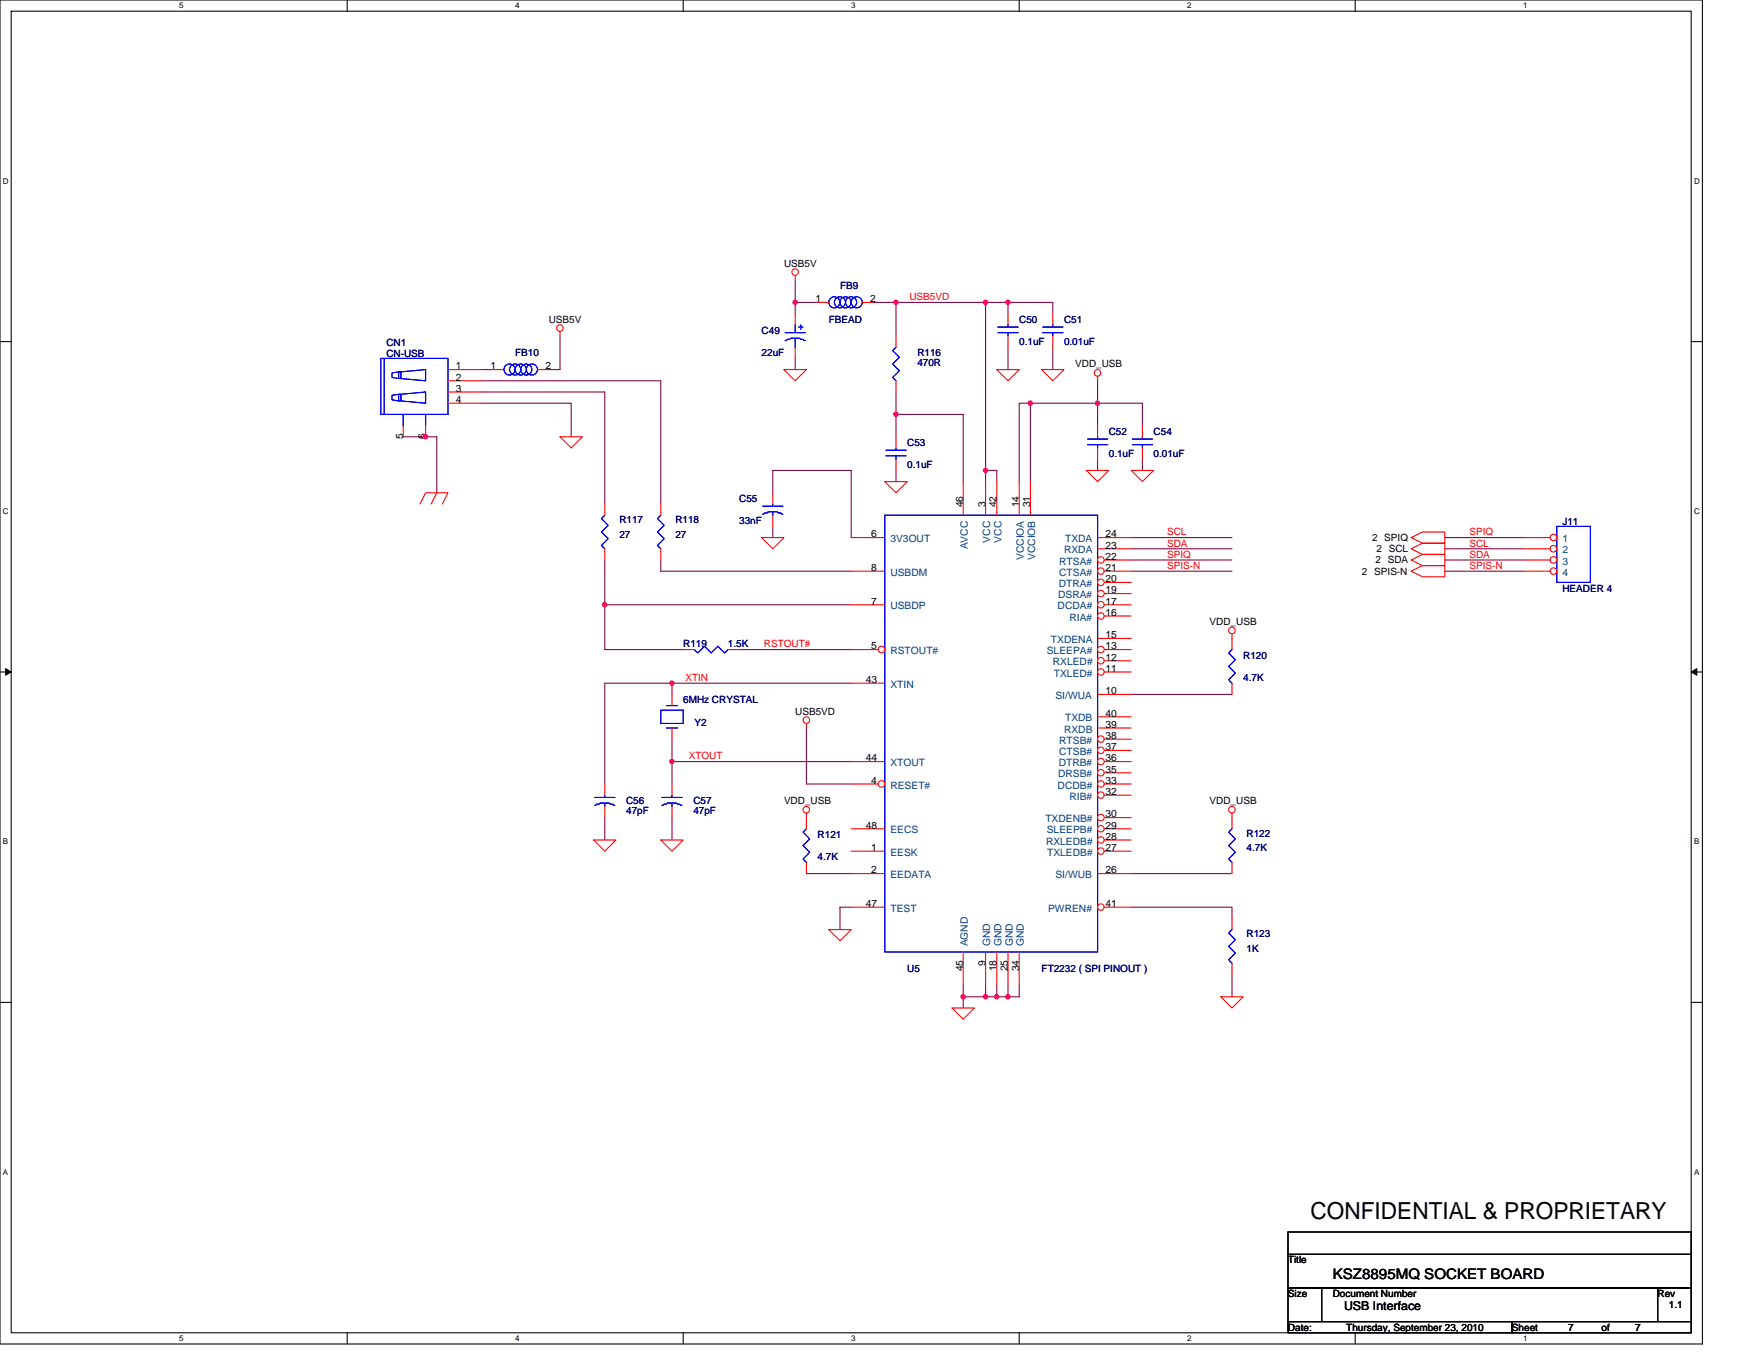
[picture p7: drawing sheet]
<svg xmlns="http://www.w3.org/2000/svg" width="279mm" height="216mm" viewBox="0 0 279 216" stroke-linecap="round" stroke-linejoin="round" font-family="sans-serif">
<path d="M0 0h270.3v213.4h-270.3zM1.8 1.8h266.7v209.8h-266.7z" fill="none" stroke="#000" stroke-width=".17"/>
<g fill="#fff">
<path d="M28.4 .2h.7v1.4h-.7z"/>
<path d="M28.4 211.8h.7v1.4h-.7z"/>
</g>
<path d="M55.1 0v1.8M55.1 211.6v1.8" fill="none" stroke="#000" stroke-width=".17"/>
<g fill="#fff">
<path d="M81.8 .2h.7v1.4h-.7z"/>
<path d="M81.8 211.8h.7v1.4h-.7z"/>
</g>
<path d="M108.5 0v1.8M108.5 211.6v1.8" fill="none" stroke="#000" stroke-width=".17"/>
<g fill="#fff">
<path d="M135.1 .2h.7v1.4h-.7z"/>
<path d="M135.1 211.8h.7v1.4h-.7z"/>
</g>
<path d="M161.8 0v1.8M161.8 211.6v1.8" fill="none" stroke="#000" stroke-width=".17"/>
<g fill="#fff">
<path d="M188.5 .2h.7v1.4h-.7z"/>
<path d="M188.5 211.8h.7v1.4h-.7z"/>
</g>
<path d="M215.1 0v1.8M215.1 211.6v1.8" fill="none" stroke="#000" stroke-width=".17"/>
<g fill="#fff">
<path d="M241.8 .2h.7v1.4h-.7z"/>
<path d="M241.8 211.8h.7v1.4h-.7z"/>
<path d="M.4 28h1v1.4h-1z"/>
<path d="M268.9 28h.9v1.4h-.9z"/>
<path d="M.4 80.5h1v1.4h-1z"/>
<path d="M268.9 80.5h.9v1.4h-.9z"/>
</g>
<path d="M0 54.2h1.8M268.5 54.2h1.8" fill="none" stroke="#000" stroke-width=".17"/>
<g fill="#fff">
<path d="M.4 132.9h.9v1.4h-.9z"/>
<path d="M268.9 132.9h.9v1.4h-.9z"/>
</g>
<path d="M0 106.7h1.8M268.5 106.7h1.8" fill="none" stroke="#000" stroke-width=".17"/>
<path d="M.9 106.2l.9 .5-.9 .5zM268.5 106.7l.9-.5v1z" fill="#000" stroke="#000" stroke-width=".16"/>
<g fill="#fff">
<path d="M.4 185.4h.9v1.4h-.9z"/>
<path d="M268.9 185.4h.9v1.4h-.9z"/>
</g>
<path d="M0 159.1h1.8M268.5 159.1h1.8M204.5 195.6h64v3.5h-64zM204.5 199.1h64v5.4h-64zM204.5 204.5h5.3v5.3h-5.3zM204.5 209.8h35.5v1.8h-35.5zM209.8 204.5h53.3v5.3h-53.3zM240 209.8h28.5v1.8h-28.5zM263.1 204.5h5.4v5.3h-5.4z" fill="none" stroke="#000" stroke-width=".17"/>
<g fill="none" stroke="#800040" stroke-width=".17">
<path d="M76.5 58.7h1.7M88.9 53.3v5.4h-1.8M126.2 56.9v1.8M126.2 44.5v3.5M126.2 48h3.6M126.2 48v1.8M138.7 48h3.5M142.2 48v5.3M142.2 48h14.3M156.5 48v26.7M156.5 48h3.5M160 48v1.8"/>
<path d="M160 55.1v3.6M160 48h7.1v1.8M167.1 55.1v3.6M64 69.3h5.3v8.9M76.5 62.2h19.5v17.8M76.5 60.5h28.4v19.5M76.5 64h14.2v5.3M122.7 78.2v-3.5h12.4v10.6M142.2 65.8v3.5M142.2 65.8h10.7v10.7M142.2 74.7v1.8M142.2 62.2v3.6"/>
<path d="M156.5 74.7h1.7v1.8M156.5 74.7v1.8M163.6 64v12.5M174.2 64v3.6M174.2 72.9v1.8M174.2 60.5v3.5M174.2 64h-12.4v12.5M174.2 64h7.2v3.6M181.4 72.9v1.8M96 96h39.1M96 88.9v7.1M96 96v7.1h12.5"/>
<path d="M104.9 88.9v1.8h30.2M122.7 83.6v1.7M179.6 90.7h16M179.6 88.9h16M179.6 87.1h16M179.6 85.3h16M229.4 85.3h12.4M229.4 87.1h12.4M229.4 88.9h12.4M229.4 90.7h12.4M106.7 108.5h28.4M106.7 108.5h-10.7v16"/>
<path d="M106.7 108.5v1.7M106.7 117.3v3.6M117.3 103.1h17.8M128 115.6v8.9h7.1M179.6 110.2h16M96 129.8v3.5M106.7 129.8v3.6M106.7 120.9v3.6M106.7 120.9h28.4M128 138.7h7.1M179.6 138.7h16M135.1 144h-1.8l.1 3.6"/>
<path d="M152.9 158.2v1.8M152.9 158.2h3.6M152.9 156.5v1.7M156.5 156.5v1.7M158.2 156.5v1.7M160 156.5v1.7M161.8 156.5v1.7h-5.3M179.6 144h16v1.8M195.6 154.7v3.5"/>
</g>
<g fill="#f0f" stroke="#f0f" stroke-width=".17">
<circle cx="106.7" cy="108.4" r=".35"/>
<circle cx="106.7" cy="120.9" r=".35"/>
<circle cx="96" cy="96" r=".35"/>
<circle cx="158.2" cy="158.2" r=".35"/>
<circle cx="156.5" cy="158.2" r=".35"/>
<circle cx="160" cy="158.2" r=".35"/>
<circle cx="163.6" cy="64" r=".35"/>
<circle cx="156.5" cy="74.7" r=".35"/>
<circle cx="126.2" cy="48" r=".35"/>
<circle cx="156.5" cy="48" r=".35"/>
<circle cx="160" cy="48" r=".35"/>
<circle cx="142.2" cy="48" r=".35"/>
<circle cx="142.2" cy="65.8" r=".35"/>
<circle cx="152.9" cy="158.2" r=".35"/>
<circle cx="174.2" cy="64" r=".35"/>
<circle cx="67.6" cy="69.3" r=".35"/>
</g>
<g fill="none" stroke="#f00" stroke-width=".17">
<path d="M71.1 58.7h5.4M78.2 58.7h1.8M85.3 58.7h1.8M88.9 52.6v.7M124.5 58.7h3.5l-1.8 1.8zM126.2 43.7v.7M129.8 48h1.8M136.9 48h1.8M142.2 53.3v1.8M158.2 58.7h3.6l-1.8 1.8zM160 49.8v1.8M160 53.3v1.8"/>
<path d="M165.4 58.7h3.5l-1.8 1.8zM167.1 49.8v1.8M167.1 53.3v1.8M174.2 59.7v.8M64 67.6v1.7M67.6 67.6v1.7M69.3 78.2l-.8 1.8M71.1 60.5h5.4M71.1 62.2h5.4M71.1 64h5.4M88.9 69.3h3.6l-1.8 1.8zM122.7 78.2v1.8"/>
<path d="M140.5 76.5h3.5l-1.8 1.7zM142.2 60.5v1.7M142.2 69.3v1.8M142.2 72.9v1.8M172.5 74.7h3.5l-1.8 1.8zM174.2 67.6v1.7M174.2 71.1v1.8M179.6 74.7h3.5l-1.7 1.8zM181.4 67.6v1.7M181.4 71.1v1.8M66.7 80l.9-1.8h3.5l-.9 1.8M96 80v1.8"/>
<path d="M96 87.1v1.8M104.9 80v1.8M104.9 87.1v1.8M120.9 85.3h3.6l-1.8 1.8zM122.7 81.8v1.8M224 87.1l1.8-.9h3.6v1.8h-3.6zM224 88.9l1.8-.9h3.6v1.8h-3.6zM224 85.3l1.8-.8h3.6v1.7h-3.6zM224 90.7l1.8-.9h3.6v1.8h-3.6zM108.5 103.1h1.7M115.6 103.1h1.7M128 114.9v.7"/>
<path d="M195.6 100.6v2.5M195.6 108.5v1.7M94.2 133.3h3.6l-1.8 1.8zM96 124.5v1.7M96 128v1.8M104.9 133.3h3.6l-1.8 1.8zM106.7 124.5v1.7M106.7 128v1.8M128 129.1v2.5M128 136.9v1.8M195.6 129.1v.7M131.6 147.6h3.5l-1.8 1.8z"/>
<path d="M193.8 158.2h3.6l-1.8 1.8zM195.6 145.8v1.8M195.6 152.9v1.8M151.1 160h3.6l-1.8 1.8z"/>
<circle cx="88.9" cy="52.1" r=".52"/>
<circle cx="126.2" cy="43.2" r=".52"/>
<circle cx="174.2" cy="59.2" r=".52"/>
<circle cx="128" cy="114.3" r=".52"/>
<circle cx="195.6" cy="100.1" r=".52"/>
<circle cx="128" cy="128.5" r=".52"/>
<circle cx="195.6" cy="128.5" r=".52"/>
</g>
<g fill="none" stroke="#00f" stroke-width=".17">
<path d="M60.5 56.9h10.6v8.9h-10.6zM61 56.9v8.9M63.3 59l-1.1 .2v.7l1.1 .2M63.6 59h-.3v1.1h.3M63.6 59l4-.3v1.8l-4-.4zM142.2 55.1l-.5 .5 1.1 1.1-1.1 1.1 1.1 1-1.1 1.1 .5 .6M158.4 52.8h3.2M158.4 51.9h3.2M160 51.6v.3M160 52.8v.5M165.5 52.8h3.2M165.5 51.9h3.2"/>
<path d="M167.1 51.6v.3M167.1 52.8v.5M63.3 62.6l-1.1 .2v.7l1.1 .1M63.6 62.6h-.3v1h.3M63.6 62.6l4-.4v1.8l-4-.4zM64 65.8v1.8M67.6 65.8v1.8M140.6 72.4h3.2M140.6 71.5h3.2M142.2 71.1v.4M142.2 72.4v.5M172.6 70.6h3.3"/>
<path d="M172.6 69.7h3.3M174.2 69.3v.4M174.2 70.6v.5M179.7 70.6h3.3M179.7 69.7h3.3M181.4 69.3v.4M181.4 70.6v.5M96 81.8l-.5 .5 1 1.1-1 1.1 1 1-1 1.1 .5 .5M104.9 81.8l-.5 .5 1 1.1-1 1.1 1 1-1 1.1 .5 .5M121.1 81.6h.2l.1-.2h.4l.2-.1h1.4l.2 .1h.3l.2 .2h.2M122.7 80v.4h-1.6M122.7 81.4v.4"/>
<path d="M122.9 80.4h1.4M247.1 83.6h5.4v8.9h-5.4zM110.2 103.1l.6 .6 1-1.1 1.1 1.1 1.1-1.1 1 1.1 .6-.6M195.6 103.1l-.5 .6 1 1-1 1.1 1 1-1 1.1 .5 .6M96 126.2v.4h-1.6M96 127.7v.3M96.2 126.6h1.4M97.6 127.8h-.2l-.1-.1h-.4l-.2-.2h-1.4l-.2 .2h-.3l-.2 .1h-.2M106.7 126.2v.4h-1.6M106.7 127.7v.3M106.8 126.6h1.5M108.3 127.8h-.2l-.2-.1h-.3l-.2-.2h-1.4l-.2 .2h-.4l-.1 .1h-.2"/>
<path d="M128 131.6l-.5 .5 1 1.1-1 1 1 1.1-1 1.1 .5 .5M195.6 147.6l-.5 .5 1 1.1-1 1 1 1.1-1 1.1 .5 .5"/>
<circle cx="80.9" cy="58.7" r=".88"/>
<circle cx="81.8" cy="58.7" r=".88"/>
<circle cx="82.7" cy="58.7" r=".88"/>
<circle cx="83.6" cy="58.7" r=".88"/>
<circle cx="84.4" cy="58.7" r=".88"/>
<circle cx="132.4" cy="48" r=".88"/>
<circle cx="133.3" cy="48" r=".88"/>
<circle cx="134.2" cy="48" r=".88"/>
<circle cx="135.1" cy="48" r=".88"/>
<circle cx="136" cy="48" r=".88"/>
</g>
<circle cx="246.6" cy="85.3" r=".52" fill="#fff" stroke="#f00" stroke-width=".17"/>
<path d="M241.8 85.3h4.3" fill="none" stroke="#f00" stroke-width=".17"/>
<circle cx="246.6" cy="87.1" r=".52" fill="#fff" stroke="#f00" stroke-width=".17"/>
<path d="M241.8 87.1h4.3" fill="none" stroke="#f00" stroke-width=".17"/>
<circle cx="246.6" cy="88.9" r=".52" fill="#fff" stroke="#f00" stroke-width=".17"/>
<path d="M241.8 88.9h4.3" fill="none" stroke="#f00" stroke-width=".17"/>
<circle cx="246.6" cy="90.7" r=".52" fill="#fff" stroke="#f00" stroke-width=".17"/>
<path d="M126.2 49.8v1.8M126.2 55.1v1.8M241.8 90.7h4.3M106.7 110.2v1.8M106.7 115.6v1.7" fill="none" stroke="#f00" stroke-width=".17"/>
<path d="M124.6 54.1h.2l.2-.2h.3l.2-.2h1.5l.1 .2h.4l.2 .2h.1M126.2 51.6v1.2h-1.6M126.2 53.9v1.2M126.4 52.8h1.4M126.8 51.9h.2M127.1 51.6v.7M127.3 51.9h.2M140.5 81.8h33.7v69.3h-33.7zM104.9 112.7h3.6v2.2h-3.6zM105.8 112h1.8M105.8 115.6h1.8" fill="none" stroke="#00f" stroke-width=".17"/>
<circle cx="139.9" cy="103.1" r=".52" fill="#fff" stroke="#f00" stroke-width=".17"/>
<path d="M135.1 103.1h4.3M135.1 120.9h5.4" fill="none" stroke="#f00" stroke-width=".17"/>
<circle cx="139.9" cy="124.4" r=".52" fill="#fff" stroke="#f00" stroke-width=".17"/>
<g fill="none" stroke="#f00" stroke-width=".17">
<path d="M152.9 76.5v5.3M156.5 76.5v5.3M158.2 76.5v5.3M135.1 85.3h5.4M135.1 90.7h5.4M135.1 96h5.4M174.2 85.3h5.4M174.2 87.1h5.4M135.1 108.5h5.4M135.1 131.6h5.4M135.1 135.1h5.4M135.1 138.7h5.4"/>
<path d="M135.1 124.5h4.3M135.1 144h5.4M152.9 151.1v5.4M156.5 151.1v5.4M158.2 151.1v5.4"/>
</g>
<circle cx="174.8" cy="88.9" r=".52" fill="#fff" stroke="#f00" stroke-width=".17"/>
<path d="M175.3 88.9h4.3" fill="none" stroke="#f00" stroke-width=".17"/>
<circle cx="174.8" cy="90.7" r=".52" fill="#fff" stroke="#f00" stroke-width=".17"/>
<path d="M175.3 90.7h4.3" fill="none" stroke="#f00" stroke-width=".17"/>
<circle cx="174.8" cy="92.4" r=".52" fill="#fff" stroke="#f00" stroke-width=".17"/>
<path d="M175.3 92.5h4.3" fill="none" stroke="#f00" stroke-width=".17"/>
<circle cx="174.8" cy="94.2" r=".52" fill="#fff" stroke="#f00" stroke-width=".17"/>
<path d="M175.3 94.2h4.3" fill="none" stroke="#f00" stroke-width=".17"/>
<circle cx="174.8" cy="96" r=".52" fill="#fff" stroke="#f00" stroke-width=".17"/>
<path d="M175.3 96h4.3" fill="none" stroke="#f00" stroke-width=".17"/>
<circle cx="174.8" cy="97.8" r=".52" fill="#fff" stroke="#f00" stroke-width=".17"/>
<path d="M175.3 97.8h4.3M174.2 101.3h5.4" fill="none" stroke="#f00" stroke-width=".17"/>
<circle cx="174.8" cy="103.1" r=".52" fill="#fff" stroke="#f00" stroke-width=".17"/>
<path d="M175.3 103.1h4.3" fill="none" stroke="#f00" stroke-width=".17"/>
<circle cx="174.8" cy="104.9" r=".52" fill="#fff" stroke="#f00" stroke-width=".17"/>
<path d="M175.3 104.9h4.3" fill="none" stroke="#f00" stroke-width=".17"/>
<circle cx="174.8" cy="106.7" r=".52" fill="#fff" stroke="#f00" stroke-width=".17"/>
<path d="M174.2 110.2h5.4M174.2 113.8h5.4M174.2 115.6h5.4M175.3 106.7h4.3" fill="none" stroke="#f00" stroke-width=".17"/>
<circle cx="174.8" cy="117.3" r=".52" fill="#fff" stroke="#f00" stroke-width=".17"/>
<path d="M175.3 117.3h4.3" fill="none" stroke="#f00" stroke-width=".17"/>
<circle cx="174.8" cy="119.1" r=".52" fill="#fff" stroke="#f00" stroke-width=".17"/>
<path d="M175.3 119.1h4.3" fill="none" stroke="#f00" stroke-width=".17"/>
<circle cx="174.8" cy="120.9" r=".52" fill="#fff" stroke="#f00" stroke-width=".17"/>
<path d="M175.3 120.9h4.3" fill="none" stroke="#f00" stroke-width=".17"/>
<circle cx="174.8" cy="122.7" r=".52" fill="#fff" stroke="#f00" stroke-width=".17"/>
<path d="M175.3 122.7h4.3" fill="none" stroke="#f00" stroke-width=".17"/>
<circle cx="174.8" cy="124.4" r=".52" fill="#fff" stroke="#f00" stroke-width=".17"/>
<path d="M175.3 124.5h4.3" fill="none" stroke="#f00" stroke-width=".17"/>
<circle cx="174.8" cy="126.2" r=".52" fill="#fff" stroke="#f00" stroke-width=".17"/>
<path d="M175.3 126.2h4.3" fill="none" stroke="#f00" stroke-width=".17"/>
<circle cx="174.8" cy="129.8" r=".52" fill="#fff" stroke="#f00" stroke-width=".17"/>
<path d="M175.3 129.8h4.3" fill="none" stroke="#f00" stroke-width=".17"/>
<circle cx="174.8" cy="131.6" r=".52" fill="#fff" stroke="#f00" stroke-width=".17"/>
<path d="M175.3 131.6h4.3" fill="none" stroke="#f00" stroke-width=".17"/>
<circle cx="174.8" cy="133.3" r=".52" fill="#fff" stroke="#f00" stroke-width=".17"/>
<path d="M175.3 133.3h4.3" fill="none" stroke="#f00" stroke-width=".17"/>
<circle cx="174.8" cy="135.1" r=".52" fill="#fff" stroke="#f00" stroke-width=".17"/>
<path d="M174.2 138.7h5.4M175.3 135.1h4.3" fill="none" stroke="#f00" stroke-width=".17"/>
<circle cx="174.8" cy="144" r=".52" fill="#fff" stroke="#f00" stroke-width=".17"/>
<path d="M161.8 76.5v5.3M163.6 76.5v5.3M195.6 129.8v1.8M195.6 136.9v1.8M160 151.1v5.4M161.8 151.1v5.4M175.3 144h4.3" fill="none" stroke="#f00" stroke-width=".17"/>
<path d="M195.6 131.6l-.5 .5 1 1.1-1 1 1 1.1-1 1.1 .5 .5" fill="none" stroke="#00f" stroke-width=".17"/>
<g fill="#f0f" stroke="#f0f" stroke-width=".17">
<circle cx="106.7" cy="108.4" r=".35"/>
<circle cx="106.7" cy="120.9" r=".35"/>
<circle cx="96" cy="96" r=".35"/>
<circle cx="158.2" cy="158.2" r=".35"/>
<circle cx="156.5" cy="158.2" r=".35"/>
<circle cx="160" cy="158.2" r=".35"/>
<circle cx="163.6" cy="64" r=".35"/>
<circle cx="156.5" cy="74.7" r=".35"/>
<circle cx="126.2" cy="48" r=".35"/>
<circle cx="156.5" cy="48" r=".35"/>
<circle cx="160" cy="48" r=".35"/>
<circle cx="142.2" cy="48" r=".35"/>
<circle cx="142.2" cy="65.8" r=".35"/>
<circle cx="152.9" cy="158.2" r=".35"/>
<circle cx="174.2" cy="64" r=".35"/>
<circle cx="67.6" cy="69.3" r=".35"/>
</g>
<text font-size="3.7" x="208" y="193.6">CONFIDENTIAL &amp; PROPRIETARY</text>
<text font-size="2.3" x="211.6" y="203">KSZ8895MQ SOCKET BOARD</text>
<text font-size="1.9" x="213.4" y="208">USB Interface</text>
<g font-size="1.6">
<text x="124.5" y="42.3">USB5V</text>
<text x="129.4" y="48">1</text>
<text x="138.2" y="48">2</text>
<text x="87.1" y="51.2">USB5V</text>
<text x="72.4" y="58.7">1</text>
<text x="77.9" y="58.7">1</text>
<text x="86.6" y="58.7">2</text>
<text x="170.7" y="58.3">VDD_USB</text>
<text x="72.4" y="60.4">2</text>
<text x="72.4" y="62.2">3</text>
<text x="72.4" y="64">4</text>
<text x="64" y="69.7" transform="rotate(-90 64 69.7)">5</text>
<text x="67.5" y="69.7" transform="rotate(-90 67.5 69.7)">6</text>
<text x="152.9" y="80.5" transform="rotate(-90 152.9 80.5)">46</text>
<text x="156.4" y="80.5" transform="rotate(-90 156.4 80.5)">3</text>
<text x="158.2" y="80.5" transform="rotate(-90 158.2 80.5)">42</text>
<text x="161.8" y="80.5" transform="rotate(-90 161.8 80.5)">14</text>
<text x="163.6" y="80.5" transform="rotate(-90 163.6 80.5)">31</text>
<text x="138.3" y="85.3">6</text>
<text x="175.5" y="88.9">22</text>
<text x="175.5" y="85.3">24</text>
<text x="175.5" y="87.1">23</text>
<text x="217.8" y="85.9">2 SPIQ</text>
<text x="218.3" y="89.4">2 SDA</text>
<text x="218.5" y="87.7">2 SCL</text>
<text x="138.3" y="90.7">8</text>
<text x="138.3" y="96">7</text>
<text x="175.5" y="90.7">21</text>
<text x="175.5" y="96">17</text>
<text x="175.5" y="94.2">19</text>
<text x="175.5" y="92.4">20</text>
<text x="216.2" y="91.2">2 SPIS-N</text>
<text x="175.5" y="97.8">16</text>
<text x="175.5" y="101.3">15</text>
<text x="192" y="99.2">VDD_USB</text>
<text x="138.3" y="103.1">5</text>
<text x="175.5" y="104.9">12</text>
<text x="175.5" y="103.1">13</text>
<text x="175.5" y="106.7">11</text>
<text x="126.2" y="113.4">USB5VD</text>
<text x="137.4" y="108.4">43</text>
<text x="175.5" y="113.8">40</text>
<text x="175.5" y="110.2">10</text>
<text x="175.5" y="117.3">38</text>
<text x="175.5" y="119.1">37</text>
<text x="175.5" y="115.5">39</text>
<text x="137.4" y="120.9">44</text>
<text x="138.3" y="124.4">4</text>
<text x="175.5" y="124.4">33</text>
<text x="175.5" y="122.7">35</text>
<text x="175.5" y="120.9">36</text>
<text x="124.5" y="127.7">VDD_USB</text>
<text x="137.4" y="131.6">48</text>
<text x="175.5" y="126.2">32</text>
<text x="175.5" y="129.8">30</text>
<text x="175.5" y="131.6">29</text>
<text x="192" y="127.7">VDD_USB</text>
<text x="138.3" y="135.1">1</text>
<text x="175.5" y="135.1">27</text>
<text x="175.5" y="133.3">28</text>
<text x="137.4" y="144">47</text>
<text x="138.3" y="138.7">2</text>
<text x="175.5" y="144">41</text>
<text x="175.5" y="138.7">26</text>
<text x="152.9" y="154.2" transform="rotate(-90 152.9 154.2)">45</text>
<text x="156.4" y="153.3" transform="rotate(-90 156.4 153.3)">9</text>
<text x="158.2" y="154.2" transform="rotate(-90 158.2 154.2)">18</text>
<text x="160" y="154.2" transform="rotate(-90 160 154.2)">25</text>
<text x="161.8" y="154.2" transform="rotate(-90 161.8 154.2)">34</text>
<text x="204.5" y="200.6">Title</text>
<text x="204.5" y="205.9">Size</text>
<text x="211.6" y="205.9">Document Number</text>
<text x="263.1" y="205.9">Rev</text>
<text x="264.9" y="207.7">1.1</text>
<text x="204.5" y="211.2">Date:</text>
<text x="213.7" y="211.2">Thursday, September 23, 2010</text>
<text x="240" y="211.2">Sheet</text>
<text x="248.9" y="211.2">7</text>
<text x="254.3" y="211.2">of</text>
<text x="259.6" y="211.2">7</text>
</g>
<g font-size="1.6" fill="#000080">
<text x="133.3" y="45.9">FB9</text>
<text x="120.9" y="53">C49</text>
<text x="131.6" y="51.2">FBEAD</text>
<text x="161.8" y="51.2">C50</text>
<text x="168.9" y="51.2">C51</text>
<text x="61.3" y="54.9">CN1</text>
<text x="61.3" y="56.7">CN-USB</text>
<text x="81.8" y="56.5">FB10</text>
<text x="120.9" y="56.5">22uF</text>
<text x="145.6" y="56.5">R116</text>
<text x="145.6" y="58.1">470R</text>
<text x="161.8" y="54.8">0.1uF</text>
<text x="168.9" y="54.8">0.01uF</text>
<text x="144" y="70.8">C53</text>
<text x="176" y="69">C52</text>
<text x="183.1" y="69">C54</text>
<text x="144" y="74.3">0.1uF</text>
<text x="176" y="72.5">0.1uF</text>
<text x="183.1" y="72.5">0.01uF</text>
<text x="98.3" y="83">R117</text>
<text x="107.2" y="83">R118</text>
<text x="117.3" y="79.7">C55</text>
<text x="117.3" y="83.2">33nF</text>
<text x="248" y="83.4">J11</text>
<text x="98.3" y="85.3">27</text>
<text x="107.2" y="85.3">27</text>
<text x="248" y="94">HEADER 4</text>
<text x="108.5" y="102.8">R119</text>
<text x="115.6" y="102.8">1.5K</text>
<text x="197.4" y="104.5">R120</text>
<text x="108.5" y="111.7">6MHz CRYSTAL</text>
<text x="197.4" y="108.1">4.7K</text>
<text x="110.2" y="115.2">Y2</text>
<text x="99.4" y="127.7">C56</text>
<text x="99.4" y="129.3">47pF</text>
<text x="110.1" y="127.7">C57</text>
<text x="110.1" y="129.3">47pF</text>
<text x="129.8" y="133">R121</text>
<text x="129.8" y="136.5">4.7K</text>
<text x="197.9" y="132.8">R122</text>
<text x="197.9" y="135.1">4.7K</text>
<text x="197.9" y="148.8">R123</text>
<text x="144" y="154.3">U5</text>
<text x="165.4" y="154.3">FT2232 ( SPI PINOUT )</text>
<text x="197.9" y="151.1">1K</text>
</g>
<g font-size="1.6" fill="#f00">
<text x="144.4" y="47.6">USB5VD</text>
<text x="185.3" y="88.5">SPIQ</text>
<text x="185.3" y="86.8">SDA</text>
<text x="185.3" y="85">SCL</text>
<text x="233.3" y="85">SPIQ</text>
<text x="233.3" y="86.8">SCL</text>
<text x="233.3" y="88.5">SDA</text>
<text x="185.3" y="90.3">SPIS-N</text>
<text x="233.3" y="90.3">SPIS-N</text>
<text x="121.3" y="102.8">RSTOUT#</text>
<text x="108.8" y="108.1">XTIN</text>
<text x="109.3" y="120.5">XTOUT</text>
</g>
<g font-size="1.6" fill="#004080">
<text x="141.4" y="86.1">3V3OUT</text>
<text x="153.6" y="87.2" transform="rotate(-90 153.6 87.2)">AVCC</text>
<text x="157.2" y="86.1" transform="rotate(-90 157.2 86.1)">VCC</text>
<text x="159" y="86.1" transform="rotate(-90 159 86.1)">VCC</text>
<text x="162.5" y="88.9" transform="rotate(-90 162.5 88.9)">VCCIOA</text>
<text x="164.3" y="88.9" transform="rotate(-90 164.3 88.9)">VCCIOB</text>
<text x="168.1" y="89.6">RTSA#</text>
<text x="168.9" y="87.8">RXDA</text>
<text x="169.1" y="86.1">TXDA</text>
<text x="248" y="86.1">1</text>
<text x="248" y="87.8">2</text>
<text x="248" y="89.6">3</text>
<text x="141.4" y="91.4">USBDM</text>
<text x="168" y="95">DSRA#</text>
<text x="168.1" y="93.2">DTRA#</text>
<text x="168.1" y="91.4">CTSA#</text>
<text x="248" y="91.4">4</text>
<text x="141.4" y="96.7">USBDP</text>
<text x="167.9" y="96.7">DCDA#</text>
<text x="169.8" y="98.5">RIA#</text>
<text x="141.4" y="103.8">RSTOUT#</text>
<text x="166.2" y="103.8">SLEEPA#</text>
<text x="166.8" y="102.1">TXDENA</text>
<text x="167.1" y="105.6">RXLED#</text>
<text x="167.3" y="107.4">TXLED#</text>
<text x="141.4" y="109.2">XTIN</text>
<text x="167.6" y="111">SI/WUA</text>
<text x="168.1" y="118.1">RTSB#</text>
<text x="168.1" y="119.8">CTSB#</text>
<text x="168.9" y="116.3">RXDB</text>
<text x="169.1" y="114.5">TXDB</text>
<text x="141.4" y="121.6">XTOUT</text>
<text x="141.4" y="125.2">RESET#</text>
<text x="167.9" y="125.2">DCDB#</text>
<text x="168" y="123.4">DRSB#</text>
<text x="168.1" y="121.6">DTRB#</text>
<text x="165.9" y="130.5">TXDENB#</text>
<text x="169.8" y="127">RIB#</text>
<text x="141.4" y="132.3">EECS</text>
<text x="141.4" y="135.8">EESK</text>
<text x="166.1" y="134.1">RXLEDB#</text>
<text x="166.2" y="132.3">SLEEPB#</text>
<text x="166.2" y="135.8">TXLEDB#</text>
<text x="141.4" y="139.4">EEDATA</text>
<text x="167.6" y="139.4">SI/WUB</text>
<text x="141.4" y="144.7">TEST</text>
<text x="166.4" y="144.7">PWREN#</text>
<text x="153.6" y="150.2" transform="rotate(-90 153.6 150.2)">AGND</text>
<text x="157.2" y="150.2" transform="rotate(-90 157.2 150.2)">GND</text>
<text x="159" y="150.2" transform="rotate(-90 159 150.2)">GND</text>
<text x="160.8" y="150.2" transform="rotate(-90 160.8 150.2)">GND</text>
<text x="162.5" y="150.2" transform="rotate(-90 162.5 150.2)">GND</text>
</g>
<g font-size="1.3">
<text x="28.4" y="1.3">5</text>
<text x="81.8" y="1.3">4</text>
<text x="135.1" y="1.3">3</text>
<text x="188.5" y="1.3">2</text>
<text x="241.8" y="1.3">1</text>
<text x=".4" y="29.1">D</text>
<text x="268.9" y="29.1">D</text>
<text x=".4" y="81.6">C</text>
<text x="268.9" y="81.6">C</text>
<text x=".4" y="134">B</text>
<text x="268.9" y="134">B</text>
<text x=".4" y="186.5">A</text>
<text x="268.9" y="186.5">A</text>
<text x="28.4" y="212.9">5</text>
<text x="81.8" y="212.9">4</text>
<text x="135.1" y="212.9">3</text>
<text x="188.5" y="212.9">2</text>
<text x="241.8" y="212.9">1</text>
</g>
</svg>
